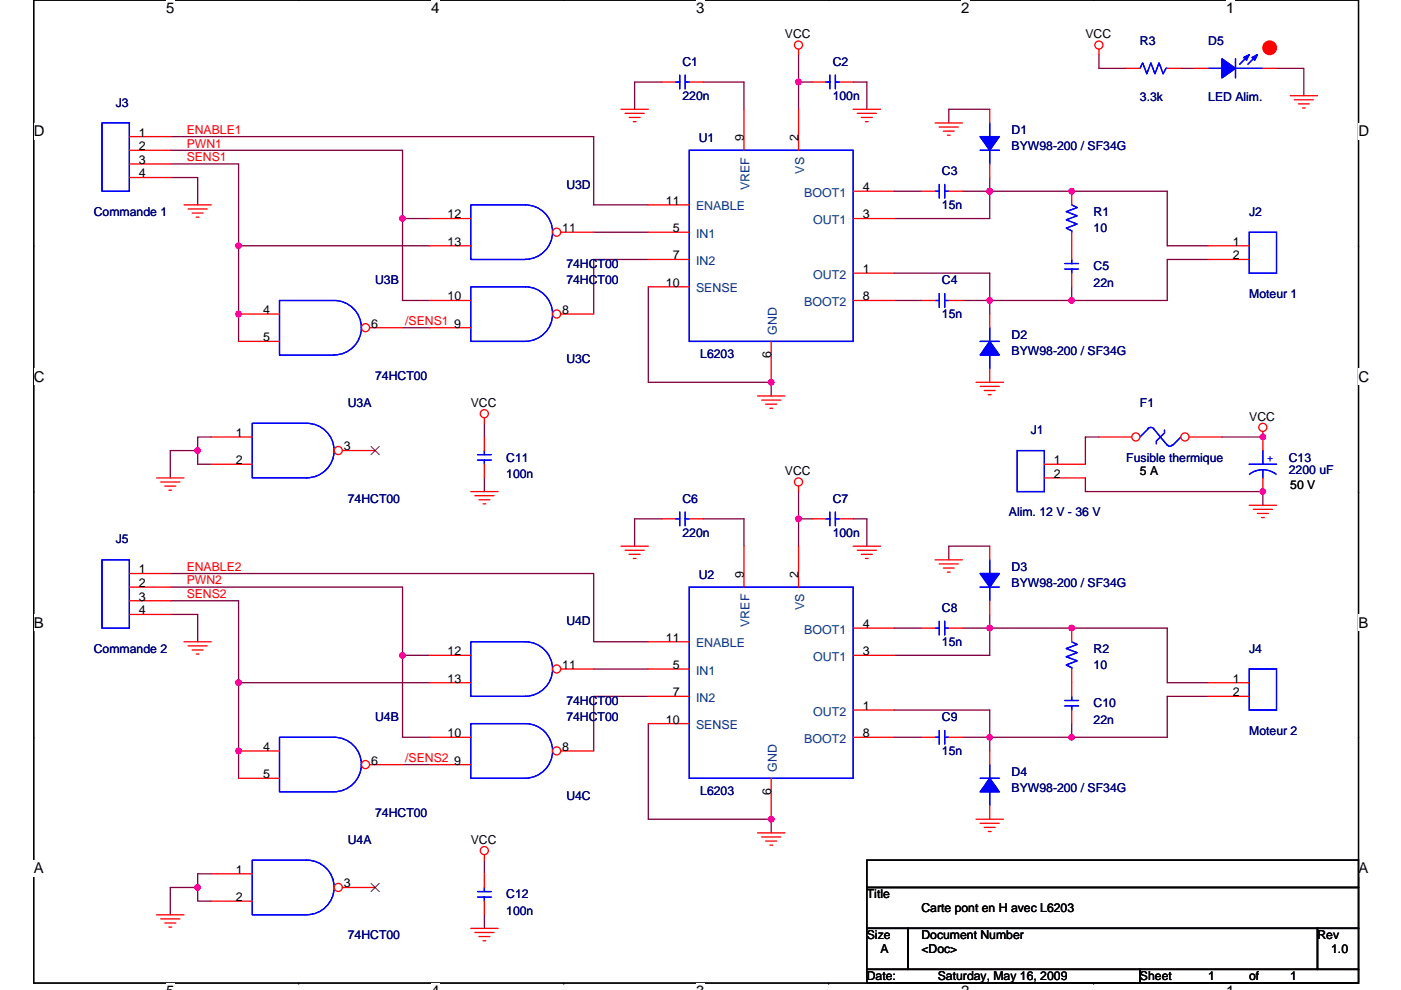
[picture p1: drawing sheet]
<svg xmlns="http://www.w3.org/2000/svg" width="297mm" height="210mm" viewBox="0 0 297 210" stroke-linecap="round" stroke-linejoin="round" font-family="sans-serif">
<path d="M7.2 0h280.8v208.5h-280.8z" fill="none" stroke="#000" stroke-width=".28"/>
<g fill="#fff">
<path d="M35.2 0h1.8v3.5h-1.8z"/>
<path d="M35.2 208.5h1.8v1.4h-1.8z"/>
</g>
<path d="M63.3 0h.1M63.3 208.5h.1" fill="none" stroke="#000" stroke-width=".28"/>
<g fill="#fff">
<path d="M91.4 0h1.8v3.5h-1.8z"/>
<path d="M91.4 208.5h1.8v1.4h-1.8z"/>
</g>
<path d="M119.5 0h.1M119.5 208.5h.1" fill="none" stroke="#000" stroke-width=".28"/>
<g fill="#fff">
<path d="M147.6 0h1.7v3.5h-1.7z"/>
<path d="M147.6 208.5h1.7v1.4h-1.7z"/>
</g>
<path d="M175.7 0h.1M175.7 208.5h.1" fill="none" stroke="#000" stroke-width=".28"/>
<g fill="#fff">
<path d="M203.8 0h1.7v3.5h-1.7z"/>
<path d="M203.8 208.5h1.7v1.4h-1.7z"/>
</g>
<path d="M231.9 0h.1M231.9 208.5h.1" fill="none" stroke="#000" stroke-width=".28"/>
<g fill="#fff">
<path d="M259.9 0h1.8v3.5h-1.8z"/>
<path d="M259.9 208.5h1.8v1.4h-1.8z"/>
<path d="M7.2 26.1h2.2v3.5h-2.2z"/>
<path d="M288 26.1h2.3v3.5h-2.3z"/>
<path d="M7.2 78.2h2.2v3.5h-2.2z"/>
<path d="M288 78.2h2.3v3.5h-2.3z"/>
</g>
<path d="M7.2 52.1h.1M288 52.1h.1" fill="none" stroke="#000" stroke-width=".28"/>
<g fill="#fff">
<path d="M7.2 130.3h2v3.5h-2z"/>
<path d="M288 130.3h2.1v3.5h-2.1z"/>
</g>
<path d="M7.2 104.3h.1M288 104.3h.1" fill="none" stroke="#000" stroke-width=".28"/>
<g fill="#fff">
<path d="M7.1 182.4h2.2v3.5h-2.2z"/>
<path d="M288 182.4h2.1v3.5h-2.1z"/>
</g>
<path d="M7.2 156.4h.1M288 156.4h.1M183.8 196.9h8.7v8.7h-8.7zM183.8 182.4h104.2v5.8h-104.2zM183.8 188.2h104.2v8.7h-104.2zM192.5 196.9h86.8v8.7h-86.8zM279.3 196.9h8.7v8.7h-8.7zM183.8 205.6h57.9v2.9h-57.9zM241.7 205.6h46.3v2.9h-46.3z" fill="none" stroke="#000" stroke-width=".28"/>
<g fill="none" stroke="#800040" stroke-width=".28">
<path d="M140.4 17.4h-5.8v5.8M149 17.4h8.7v5.8M169.3 11.6v5.8M169.3 17.4v5.8M169.3 17.4h2.9M180.9 17.4h2.9v5.8M233 11.6v2.9h5.8M250.4 14.5h2.9M270.7 14.5h5.7v5.8M36.1 29h89.8v14.5h11.6M36.1 37.7h5.8v5.8M36.1 34.8h14.5v17.3"/>
<path d="M36.1 31.9h49.2v14.5M209.8 37.7v2.9M209.8 23.2h-8.6v2.9M50.6 52.1h40.5M50.6 52.1v20.3M85.3 46.4v17.3h5.8M85.3 46.4h5.8M125.9 49.3h11.6M137.5 55h-11.6v11.6M189.6 57.9h20.2v5.8M189.6 40.6h5.8M204 40.6h5.8"/>
<path d="M209.8 40.6v5.8h-20.2M209.8 40.6h37.7v11.5h8.7M256.2 55h-8.7v8.7h-20.3M85.3 69.5h5.8M137.5 60.8v20.3h26v2.9M189.6 63.7h5.8M204 63.7h5.8M209.8 63.7v2.9M209.8 63.7h17.4M227.2 60.8v2.9M41.9 95.6h-5.8v5.8M41.9 95.6v2.9h2.9"/>
<path d="M44.8 92.7h-2.9v2.9M102.7 89.8v2.9M233 92.7h-2.9v5.8M259.1 92.7h8.7M102.7 101.4v2.9M140.4 110h-5.8v5.8M149 110h8.7v5.8M169.3 110v5.8M169.3 110h2.9M169.3 104.3v5.7M180.9 110h2.9v5.8M209.8 115.8h-8.6v2.9"/>
<path d="M230.1 101.4v2.9h37.7v2.9M36.1 121.6h89.8v14.5h11.6M36.1 124.5h49.2v14.5h5.8M36.1 130.3h5.8v5.8M36.1 127.4h14.5v17.4M85.3 139v17.4h5.8M189.6 133.2h5.8M204 133.2h5.8M209.8 133.2v5.8h-20.2M209.8 130.3v2.9M209.8 133.2h37.7v11.6h8.7M50.6 144.8h40.5"/>
<path d="M50.6 144.8v20.3M125.9 141.9h11.6M137.5 153.5v20.3h26v2.9M137.5 147.7h-11.6v11.6M189.6 150.6h20.2v5.8M189.6 156.4h5.8M204 156.4h5.8M209.8 156.4v2.9M209.8 156.4h17.4M227.2 153.5v2.9M256.2 147.7h-8.7v8.7h-20.3M85.3 162.2h5.8"/>
<path d="M41.9 188.2h-5.8v5.8M44.8 185.3h-2.9v5.8h2.9M102.7 182.4v2.9M102.7 194v2.9"/>
</g>
<g fill="#f0f" stroke="#f0f" stroke-width=".28">
<circle cx="267.7" cy="104.2" r=".57"/>
<circle cx="267.7" cy="92.7" r=".57"/>
<circle cx="169.3" cy="17.4" r=".57"/>
<circle cx="209.8" cy="40.6" r=".57"/>
<circle cx="227.2" cy="40.6" r=".57"/>
<circle cx="227.2" cy="63.7" r=".57"/>
<circle cx="209.8" cy="63.7" r=".57"/>
<circle cx="85.3" cy="46.3" r=".57"/>
<circle cx="50.6" cy="52.1" r=".57"/>
<circle cx="50.6" cy="66.6" r=".57"/>
<circle cx="41.9" cy="95.6" r=".57"/>
<circle cx="169.3" cy="110" r=".57"/>
<circle cx="227.2" cy="133.2" r=".57"/>
<circle cx="227.2" cy="156.4" r=".57"/>
<circle cx="209.8" cy="156.4" r=".57"/>
<circle cx="209.8" cy="133.2" r=".57"/>
<circle cx="50.6" cy="144.8" r=".57"/>
<circle cx="50.6" cy="159.3" r=".57"/>
<circle cx="85.3" cy="139" r=".57"/>
<circle cx="41.9" cy="188.2" r=".57"/>
<circle cx="163.5" cy="81.1" r=".57"/>
<circle cx="163.5" cy="173.7" r=".57"/>
</g>
<g fill="none" stroke="#f00" stroke-width=".28">
<path d="M169.3 10.4v1.2M233 10.4v1.2M131.7 23.2h5.8M132.5 24h4.1M133.4 24.9h2.3M134.3 25.8h.5M180.9 23.2h5.8M181.8 24h4M182.6 24.9h2.4M183.5 25.8h.6M198.3 26.1h5.7M199.1 26.9h4.1"/>
<path d="M200 27.8h2.3M200.9 28.7h.5M273.6 20.3h5.7M274.4 21.2h4.1M275.3 22h2.3M276.2 22.9h.5M39 43.5h5.8M39.9 44.3h4M40.7 45.2h2.3M41.6 46.1h.6M91.1 46.4h8.7M91.1 52.1h8.7"/>
<path d="M102.7 88.6v1.2M160.6 84h5.8M161.5 84.9h4M162.3 85.7h2.4M163.2 86.6h.6M206.9 81.1h5.8M207.8 82h4.1M208.7 82.8h2.3M209.5 83.7h.6M267.8 91.5v1.2M33.2 101.4h5.8M34.1 102.2h4"/>
<path d="M34.9 103.1h2.4M35.8 104h.6M99.8 104.3h5.8M100.7 105.1h4M101.6 106h2.3M102.4 106.9h.6M131.7 115.8h5.8M132.5 116.7h4.1M133.4 117.6h2.3M134.3 118.4h.5M169.3 103.1v1.2M180.9 115.8h5.8"/>
<path d="M181.8 116.7h4M182.6 117.6h2.4M183.5 118.4h.6M198.3 118.7h5.7M199.1 119.6h4.1M264.9 107.2h5.8M265.7 108h4.1M266.6 108.9h2.3M267.5 109.8h.6M39 136.1h5.8M39.9 137h4M40.7 137.9h2.3"/>
<path d="M41.6 138.7h.6M200 120.5h2.3M200.9 121.3h.5M160.6 176.7h5.8M161.5 177.5h4M162.3 178.4h2.4M163.2 179.3h.6M206.9 173.8h5.8M207.8 174.6h4.1M208.7 175.5h2.3M209.5 176.4h.6M33.2 194h5.8"/>
<path d="M34.1 194.9h4M34.9 195.8h2.4M35.8 196.6h.6M99.8 196.9h5.8M100.7 197.8h4M101.6 198.6h2.3M102.4 199.5h.6M102.7 181.3v1.1"/>
<circle cx="169.3" cy="9.6" r=".86"/>
<circle cx="233" cy="9.6" r=".86"/>
<circle cx="102.7" cy="87.7" r=".86"/>
<circle cx="267.7" cy="90.6" r=".86"/>
<circle cx="169.3" cy="102.2" r=".86"/>
<circle cx="102.7" cy="180.4" r=".86"/>
</g>
<circle cx="269.2" cy="10.1" r="1.44" fill="#f00" stroke="#f00" stroke-width=".28"/>
<path d="M111.4 43.5a5.8 5.8 0 0 1 5.8 5.8v-.1a5.8 5.8 0 0 1-5.8 5.8M111.4 43.5h-11.6v11.5h11.6" fill="none" stroke="#00f" stroke-width=".28"/>
<circle cx="118" cy="49.2" r=".86" fill="#fff" stroke="#f00" stroke-width=".28"/>
<path d="M27.4 29h8.7M27.4 31.9h8.7M27.4 34.8h8.7M27.4 37.7h8.7M118.9 49.3h7M44.8 185.3h8.7M44.8 191.1h8.7" fill="none" stroke="#f00" stroke-width=".28"/>
<path d="M21.6 26.1h5.8v14.5h-5.8zM65 194a5.8 5.8 0 0 0 5.8-5.8 5.8 5.8 0 0 0-5.7-5.8h-11.6v11.6h11.6" fill="none" stroke="#00f" stroke-width=".28"/>
<circle cx="71.7" cy="188.2" r=".86" fill="#fff" stroke="#f00" stroke-width=".28"/>
<path d="M72.6 188.2h6.9" fill="none" stroke="#f00" stroke-width=".28"/>
<path d="M78.7 187.4l1.7 1.7M80.4 187.4l-1.7 1.7" fill="none" stroke="#804000" stroke-width=".21"/>
<path d="M243.4 90.9l.6-.2 .6 .2M243.4 91l-1.7 1.7M244.6 91l2.9 3.4M246.9 91.2v.6l-1.7 1.8v.5M248.5 94.4l-.5 .3-.5-.3M250.4 92.7l-1.8 1.7" fill="none" stroke="#00f" stroke-width=".28"/>
<circle cx="240.8" cy="92.7" r=".86" fill="#fff" stroke="#f00" stroke-width=".28"/>
<path d="M233 92.7h7" fill="none" stroke="#f00" stroke-width=".28"/>
<circle cx="251.2" cy="92.7" r=".86" fill="#fff" stroke="#f00" stroke-width=".28"/>
<path d="M209.8 23.2v2.9M209.8 34.8v2.9M227.2 40.6v2.9M227.2 49.3v2.8M44.8 92.7h8.7M44.8 98.5h8.7M252.1 92.7h7M256.2 144.8h8.7M256.2 147.7h8.7" fill="none" stroke="#f00" stroke-width=".28"/>
<path d="M207.8 31.9h4.1M209.8 26.1v2.9M209.8 31.9v2.9M227.2 43.5l1.2 .5-2.3 .9 2.3 .9-2.3 .8 2.3 .9-2.3 .9 1.1 .6v.3M53.5 89.8h11.6a5.8 5.8 0 0 1 5.7 5.7 5.8 5.8 0 0 1-5.7 5.9h-11.6zM264.9 141.9h5.8v8.7h-5.8z" fill="none" stroke="#00f" stroke-width=".28"/>
<g fill="#00f" stroke="#00f" stroke-width=".28">
<path d="M207.8 29h4.1l-2.1 2.9z" fill-rule="evenodd"/>
<path d="M207.8 29h4.1l-2.1 2.9z" fill-rule="evenodd"/>
</g>
<circle cx="71.7" cy="95.6" r=".86" fill="#fff" stroke="#f00" stroke-width=".28"/>
<g fill="none" stroke="#f00" stroke-width=".28">
<path d="M238.8 14.5h2.9M247.5 14.5h2.9M157.7 23.2v8.7M169.3 23.2v8.7M137.5 49.3h8.6M137.5 55h8.6M137.5 43.5h8.6M180.9 46.4h8.7M180.9 57.9h8.7M180.9 40.6h8.7M227.2 52.1v2.9M227.2 57.9v2.9"/>
<path d="M137.5 60.8h8.6M163.5 72.4v8.7M180.9 63.7h8.7M72.6 95.6h6.9M157.7 115.8v8.7M169.3 115.8v8.7M27.4 121.6h8.7M27.4 124.5h8.7M27.4 127.4h8.7M27.4 130.3h8.7M137.5 136.1h8.6M180.9 139h8.7"/>
<path d="M180.9 133.2h8.7M50.6 159.3h8.7M137.5 141.9h8.6M137.5 147.7h8.6M137.5 153.5h8.6M180.9 150.6h8.7M180.9 156.4h8.7M50.6 165.1h8.7M163.5 165.1v8.7M102.7 185.3v2.9M102.7 191.1v2.9"/>
</g>
<path d="M78.7 94.7l1.7 1.8M80.4 94.7l-1.7 1.8" fill="none" stroke="#804000" stroke-width=".21"/>
<g fill="none" stroke="#00f" stroke-width=".28">
<path d="M241.7 14.5l.6-1.2 .8 2.4 .9-2.4 .9 2.4 .8-2.4 .9 2.4 .6-1.2h.3M146.1 31.9h34.8v40.5h-34.8zM225.8 57.1h2.9M225.8 55.9h2.9M227.2 55v.9M227.2 57.1v.8M21.6 118.7h5.8v14.5h-5.8zM146.1 124.5h34.8v40.6h-34.8zM70.8 167.9a5.8 5.8 0 0 0 5.8-5.7 5.8 5.8 0 0 0-5.7-5.8h-11.6v11.6h11.6M101.3 190.3h2.9M101.3 189.1h2.9M102.7 188.2v.9"/>
<path d="M102.7 190.3v.8"/>
</g>
<circle cx="77.5" cy="162.2" r=".86" fill="#fff" stroke="#f00" stroke-width=".28"/>
<path d="M256.2 52.1h8.7M256.2 55h8.7M91.1 139h8.7M91.1 144.8h8.7M78.4 162.2h6.9" fill="none" stroke="#f00" stroke-width=".28"/>
<path d="M264.9 49.3h5.8v8.6h-5.8zM111.4 136.1a5.8 5.8 0 0 1 5.8 5.8v-.1a5.8 5.8 0 0 1-5.8 5.9M111.4 136.1h-11.6v11.6h11.6" fill="none" stroke="#00f" stroke-width=".28"/>
<circle cx="118" cy="141.9" r=".86" fill="#fff" stroke="#f00" stroke-width=".28"/>
<path d="M50.6 66.6h8.7M50.6 72.4h8.7M209.8 66.6v2.9M209.8 78.2v2.9M195.4 133.2h2.9M201.2 133.2h2.8M118.9 141.9h7M195.4 156.4h2.9M201.2 156.4h2.8" fill="none" stroke="#f00" stroke-width=".28"/>
<path d="M70.8 75.3a5.8 5.8 0 0 0 5.8-5.9v.1a5.8 5.8 0 0 0-5.7-5.8h-11.6v11.6h11.6M207.8 72.4h4.1M209.8 75.3v2.9M209.8 69.5v2.9M198.3 133.2h.8M199.1 131.8v2.9M200.3 131.8v2.9M200.3 133.2h.9M198.3 156.4h.8M199.1 154.9v2.9M200.3 154.9v2.9M200.3 156.4h.9" fill="none" stroke="#00f" stroke-width=".28"/>
<g fill="#00f" stroke="#00f" stroke-width=".28">
<path d="M209.8 72.4l2.1 2.9h-4.1z" fill-rule="evenodd"/>
<path d="M209.8 72.4l2.1 2.9h-4.1z" fill-rule="evenodd"/>
</g>
<circle cx="77.5" cy="69.5" r=".86" fill="#fff" stroke="#f00" stroke-width=".28"/>
<path d="M78.4 69.5h6.9M195.4 63.7h2.9M201.2 63.7h2.8M221.4 98.5h8.7M221.4 101.4h8.7M91.1 156.4h8.7M227.2 144.8v2.9M227.2 150.6v2.9M91.1 162.2h8.7" fill="none" stroke="#f00" stroke-width=".28"/>
<path d="M198.3 63.7h.8M199.1 62.3v2.9M200.3 62.3v2.9M200.3 63.7h.9M215.6 95.6h5.8v8.7h-5.8zM111.4 153.5a5.8 5.8 0 0 1 5.8 5.8 5.8 5.8 0 0 1-5.8 5.8M111.4 153.5h-11.6v11.6h11.6M225.8 149.7h2.9M225.8 148.6h2.9M227.2 147.7v.9M227.2 149.7v.9" fill="none" stroke="#00f" stroke-width=".28"/>
<circle cx="118" cy="159.3" r=".86" fill="#fff" stroke="#f00" stroke-width=".28"/>
<path d="M91.1 69.5h8.7M91.1 63.7h8.7M118.9 159.3h7" fill="none" stroke="#f00" stroke-width=".28"/>
<path d="M111.4 60.8a5.8 5.8 0 0 1 5.8 5.8v-.1a5.8 5.8 0 0 1-5.8 5.9M111.4 60.8h-11.6v11.6h11.6" fill="none" stroke="#00f" stroke-width=".28"/>
<circle cx="118" cy="66.6" r=".86" fill="#fff" stroke="#f00" stroke-width=".28"/>
<g fill="none" stroke="#f00" stroke-width=".28">
<path d="M140.4 17.4h2.9M146.1 17.4h2.9M172.2 17.4h2.9M178 17.4h2.9M253.3 14.5h2.9M267.8 14.5h2.9M195.4 40.6h2.9M201.2 40.6h2.8M118.9 66.6h7M102.7 92.7v2.9M102.7 98.5v2.9M267.8 92.7v2.9"/>
<path d="M140.4 110h2.9M146.1 110h2.9M172.2 110h2.9M178 110h2.9M209.8 115.8v2.9M267.8 101.4v2.9M209.8 127.4v2.9M227.2 133.2v2.9M209.8 159.3v2.9M227.2 141.9v2.9M209.8 170.9v2.9"/>
</g>
<g fill="none" stroke="#00f" stroke-width=".28">
<path d="M143.3 17.4h.8M144.1 15.9v2.9M145.3 15.9v2.9M145.3 17.4h.8M175.1 17.4h.9M176 15.9v2.9M177.1 15.9v2.9M177.1 17.4h.9M256.2 14.5h2.9M262 12.5v4M262 14.5h5.8M264.6 11.9l-1.8 1.7"/>
<path d="M266.3 11.9l-1.7 1.7M199.1 39.1v2.9M200.3 39.1v2.9M198.3 40.6h.8M200.3 40.6h.9M101.3 97.6h2.9M101.3 96.4h2.9M102.7 95.6v.8M102.7 97.6v.9M264.9 98.5h5.8M267.8 99.6v1.8M267.8 95.6v2.9"/>
<path d="M143.3 110h.8M144.1 108.6v2.9M145.3 108.6v2.9M145.3 110h.8M175.1 110h.9M176 108.6v2.9M177.1 108.6v2.9M177.1 110h.9M209.8 118.7v2.9M264.9 100.6a4.6 4.6 0 0 1 5.6 0M207.8 124.5h4.1M209.8 124.5v2.9"/>
<path d="M227.2 136.1l1.2 .6-2.3 .9 2.3 .8-2.3 .9 2.3 .9-2.3 .8 1.1 .6v.3M207.8 165.1h4.1M209.8 168v2.9M209.8 162.2v2.9"/>
</g>
<g fill="#00f" stroke="#00f" stroke-width=".28">
<path d="M209.8 165.1l2.1 2.9h-4.1z" fill-rule="evenodd"/>
<path d="M209.8 165.1l2.1 2.9h-4.1z" fill-rule="evenodd"/>
<path d="M207.8 121.6h4.1l-2.1 2.9z" fill-rule="evenodd"/>
<path d="M207.8 121.6h4.1l-2.1 2.9z" fill-rule="evenodd"/>
<path d="M259.1 12.5l2.9 2-2.9 2z" fill-rule="evenodd"/>
<path d="M265.4 12.2l1.2-.6-.6 1.2z" fill-rule="evenodd"/>
<path d="M263.7 12.2l1.2-.6-.6 1.2z" fill-rule="evenodd"/>
<path d="M259.1 12.5l2.9 2-2.9 2z" fill-rule="evenodd"/>
<path d="M265.4 12.2l1.2-.6-.6 1.2z" fill-rule="evenodd"/>
<path d="M263.7 12.2l1.2-.6-.6 1.2z" fill-rule="evenodd"/>
</g>
<g fill="#f0f" stroke="#f0f" stroke-width=".28">
<circle cx="267.7" cy="104.2" r=".57"/>
<circle cx="267.7" cy="92.7" r=".57"/>
<circle cx="169.3" cy="17.4" r=".57"/>
<circle cx="209.8" cy="40.6" r=".57"/>
<circle cx="227.2" cy="40.6" r=".57"/>
<circle cx="227.2" cy="63.7" r=".57"/>
<circle cx="209.8" cy="63.7" r=".57"/>
<circle cx="85.3" cy="46.3" r=".57"/>
<circle cx="50.6" cy="52.1" r=".57"/>
<circle cx="50.6" cy="66.6" r=".57"/>
<circle cx="41.9" cy="95.6" r=".57"/>
<circle cx="169.3" cy="110" r=".57"/>
<circle cx="227.2" cy="133.2" r=".57"/>
<circle cx="227.2" cy="156.4" r=".57"/>
<circle cx="209.8" cy="156.4" r=".57"/>
<circle cx="209.8" cy="133.2" r=".57"/>
<circle cx="50.6" cy="144.8" r=".57"/>
<circle cx="50.6" cy="159.3" r=".57"/>
<circle cx="85.3" cy="139" r=".57"/>
<circle cx="41.9" cy="188.2" r=".57"/>
<circle cx="163.5" cy="81.1" r=".57"/>
<circle cx="163.5" cy="173.7" r=".57"/>
</g>
<g font-size="3.2">
<text x="35.2" y="2.8">5</text>
<text x="91.4" y="2.8">4</text>
<text x="147.6" y="2.8">3</text>
<text x="203.8" y="2.8">2</text>
<text x="259.9" y="2.8">1</text>
<text x="7.2" y="28.9">D</text>
<text x="288" y="28.9">D</text>
<text x="7.2" y="81">C</text>
<text x="288" y="81">C</text>
<text x="7.2" y="133.1">B</text>
<text x="288" y="133.1">B</text>
<text x="7.2" y="185.3">A</text>
<text x="288" y="185.3">A</text>
</g>
<g font-size="2.6">
<text x="166.4" y="8.1">VCC</text>
<text x="230.1" y="8.1">VCC</text>
<text x="29.5" y="29">1</text>
<text x="157.7" y="29.8" transform="rotate(-90 157.7 29.8)">9</text>
<text x="169.3" y="29.8" transform="rotate(-90 169.3 29.8)">2</text>
<text x="29.5" y="31.9">2</text>
<text x="29.5" y="34.8">3</text>
<text x="29.5" y="37.6">4</text>
<text x="182.9" y="40.5">4</text>
<text x="94.9" y="46.3">12</text>
<text x="141.2" y="43.4">11</text>
<text x="182.9" y="46.3">3</text>
<text x="94.9" y="52.1">13</text>
<text x="119.2" y="49.2">11</text>
<text x="142.6" y="49.2">5</text>
<text x="261.4" y="52.1">1</text>
<text x="142.6" y="55">7</text>
<text x="182.9" y="57.9">1</text>
<text x="261.4" y="55">2</text>
<text x="94.9" y="63.7">10</text>
<text x="141.2" y="60.8">10</text>
<text x="182.9" y="63.7">8</text>
<text x="55.8" y="66.6">4</text>
<text x="78.7" y="69.5">6</text>
<text x="96.3" y="69.5">9</text>
<text x="119.2" y="66.6">8</text>
<text x="55.8" y="72.4">5</text>
<text x="163.5" y="75.9" transform="rotate(-90 163.5 75.9)">6</text>
<text x="99.8" y="86.3">VCC</text>
<text x="264.9" y="89.2">VCC</text>
<text x="50" y="92.7">1</text>
<text x="72.9" y="95.5">3</text>
<text x="50" y="98.4">2</text>
<text x="166.4" y="100.8">VCC</text>
<text x="223.5" y="98.4">1</text>
<text x="223.5" y="101.3">2</text>
<text x="241.7" y="100.8">5 A</text>
<text x="273.6" y="103.7">50 V</text>
<text x="29.5" y="121.6">1</text>
<text x="29.5" y="124.5">2</text>
<text x="157.7" y="122.5" transform="rotate(-90 157.7 122.5)">9</text>
<text x="169.3" y="122.5" transform="rotate(-90 169.3 122.5)">2</text>
<text x="29.5" y="127.4">3</text>
<text x="29.5" y="130.3">4</text>
<text x="141.2" y="136.1">11</text>
<text x="182.9" y="133.2">4</text>
<text x="94.9" y="139">12</text>
<text x="119.2" y="141.9">11</text>
<text x="142.6" y="141.9">5</text>
<text x="182.9" y="139">3</text>
<text x="94.9" y="144.8">13</text>
<text x="142.6" y="147.7">7</text>
<text x="261.4" y="144.8">1</text>
<text x="261.4" y="147.7">2</text>
<text x="141.2" y="153.5">10</text>
<text x="182.9" y="150.6">1</text>
<text x="55.8" y="159.3">4</text>
<text x="94.9" y="156.4">10</text>
<text x="119.2" y="159.3">8</text>
<text x="182.9" y="156.4">8</text>
<text x="55.8" y="165.1">5</text>
<text x="78.7" y="162.2">6</text>
<text x="96.3" y="162.2">9</text>
<text x="163.5" y="168.6" transform="rotate(-90 163.5 168.6)">6</text>
<text x="99.8" y="179">VCC</text>
<text x="50" y="185.3">1</text>
<text x="50" y="191.1">2</text>
<text x="72.9" y="188.2">3</text>
<text x="183.8" y="190.6">Title</text>
<text x="195.4" y="193.5">Carte pont en H avec L6203</text>
<text x="183.8" y="199.2">Size</text>
<text x="186.7" y="202.1">A</text>
<text x="195.4" y="199.2">Document Number</text>
<text x="195.4" y="202.1">&lt;Doc&gt;</text>
<text x="279.3" y="199.2">Rev</text>
<text x="282.2" y="202.1">1.0</text>
<text x="183.8" y="207.9">Date:</text>
<text x="198.8" y="207.9">Saturday, May 16, 2009</text>
<text x="241.7" y="207.9">Sheet</text>
<text x="256.2" y="207.9">1</text>
<text x="264.9" y="207.9">of</text>
<text x="273.6" y="207.9">1</text>
</g>
<g font-size="2.6" fill="#000080">
<text x="241.7" y="9.6">R3</text>
<text x="256.2" y="9.6">D5</text>
<text x="144.7" y="13.9">C1</text>
<text x="176.5" y="13.9">C2</text>
<text x="24.5" y="22.6">J3</text>
<text x="144.7" y="21.2">220n</text>
<text x="176.5" y="21.2">100n</text>
<text x="241.7" y="21.5">3.3k</text>
<text x="256.2" y="21.5">LED Alim.</text>
<text x="214.5" y="28.4">D1</text>
<text x="148.2" y="30.1">U1</text>
<text x="214.5" y="31.9">BYW98-200 / SF34G</text>
<text x="120.1" y="40">U3D</text>
<text x="199.7" y="37.1">C3</text>
<text x="19.9" y="45.8">Commande 1</text>
<text x="199.7" y="44.3">15n</text>
<text x="231.9" y="45.8">R1</text>
<text x="264.9" y="45.8">J2</text>
<text x="231.9" y="49.3">10</text>
<text x="120.1" y="56.8">74HCT00</text>
<text x="231.9" y="57.4">C5</text>
<text x="79.5" y="60.3">U3B</text>
<text x="120.1" y="60.3">74HCT00</text>
<text x="199.7" y="60.3">C4</text>
<text x="231.9" y="60.8">22n</text>
<text x="264.9" y="63.2">Moteur 1</text>
<text x="199.7" y="67.5">15n</text>
<text x="214.5" y="71.8">D2</text>
<text x="120.1" y="77">U3C</text>
<text x="148.5" y="75.9">L6203</text>
<text x="214.5" y="75.3">BYW98-200 / SF34G</text>
<text x="79.5" y="80.5">74HCT00</text>
<text x="73.7" y="86.3">U3A</text>
<text x="241.7" y="86.3">F1</text>
<text x="218.5" y="92.1">J1</text>
<text x="107.3" y="97.9">C11</text>
<text x="107.3" y="101.4">100n</text>
<text x="238.8" y="97.9">Fusible thermique</text>
<text x="273.3" y="97.9">C13</text>
<text x="273.3" y="100.5">2200 uF</text>
<text x="73.7" y="106.6">74HCT00</text>
<text x="144.7" y="106.6">C6</text>
<text x="176.5" y="106.6">C7</text>
<text x="144.7" y="113.8">220n</text>
<text x="176.5" y="113.8">100n</text>
<text x="213.9" y="109.5">Alim. 12 V - 36 V</text>
<text x="24.5" y="115.3">J5</text>
<text x="148.2" y="122.8">U2</text>
<text x="214.5" y="121.1">D3</text>
<text x="214.5" y="124.5">BYW98-200 / SF34G</text>
<text x="199.7" y="129.8">C8</text>
<text x="120.1" y="132.7">U4D</text>
<text x="199.7" y="137">15n</text>
<text x="19.9" y="138.5">Commande 2</text>
<text x="231.9" y="138.5">R2</text>
<text x="231.9" y="141.9">10</text>
<text x="264.9" y="138.5">J4</text>
<text x="120.1" y="149.4">74HCT00</text>
<text x="79.5" y="152.9">U4B</text>
<text x="120.1" y="152.9">74HCT00</text>
<text x="199.7" y="152.9">C9</text>
<text x="231.9" y="150">C10</text>
<text x="231.9" y="153.5">22n</text>
<text x="264.9" y="155.8">Moteur 2</text>
<text x="199.7" y="160.2">15n</text>
<text x="214.5" y="164.5">D4</text>
<text x="214.5" y="168">BYW98-200 / SF34G</text>
<text x="79.5" y="173.2">74HCT00</text>
<text x="120.1" y="169.7">U4C</text>
<text x="148.5" y="168.6">L6203</text>
<text x="73.7" y="179">U4A</text>
<text x="107.3" y="190.6">C12</text>
<text x="107.3" y="194">100n</text>
<text x="73.7" y="199.2">74HCT00</text>
</g>
<g font-size="2.6" fill="#f00">
<text x="39.6" y="28.4">ENABLE1</text>
<text x="39.6" y="31.3">PWN1</text>
<text x="39.6" y="34.2">SENS1</text>
<text x="85.9" y="68.9">/SENS1</text>
<text x="39.6" y="124">PWN2</text>
<text x="39.6" y="121.1">ENABLE2</text>
<text x="39.6" y="126.9">SENS2</text>
<text x="85.9" y="161.6">/SENS2</text>
</g>
<g font-size="2.6" fill="#004080">
<text x="158.9" y="40.3" transform="rotate(-90 158.9 40.3)">VREF</text>
<text x="170.5" y="36.8" transform="rotate(-90 170.5 36.8)">VS</text>
<text x="170.5" y="41.7">BOOT1</text>
<text x="147.6" y="44.6">ENABLE</text>
<text x="172.4" y="47.5">OUT1</text>
<text x="147.6" y="50.4">IN1</text>
<text x="147.6" y="56.2">IN2</text>
<text x="172.4" y="59.1">OUT2</text>
<text x="147.6" y="62">SENSE</text>
<text x="170.5" y="64.9">BOOT2</text>
<text x="164.7" y="71" transform="rotate(-90 164.7 71)">GND</text>
<text x="170.5" y="129.5" transform="rotate(-90 170.5 129.5)">VS</text>
<text x="147.6" y="137.3">ENABLE</text>
<text x="158.9" y="133" transform="rotate(-90 158.9 133)">VREF</text>
<text x="170.5" y="134.4">BOOT1</text>
<text x="147.6" y="143.1">IN1</text>
<text x="172.4" y="140.2">OUT1</text>
<text x="147.6" y="148.9">IN2</text>
<text x="147.6" y="154.6">SENSE</text>
<text x="172.4" y="151.8">OUT2</text>
<text x="170.5" y="157.5">BOOT2</text>
<text x="164.7" y="163.6" transform="rotate(-90 164.7 163.6)">GND</text>
</g>
<text font-size="2.6" fill="#00f" x="268.6" y="98">+</text>
</svg>
